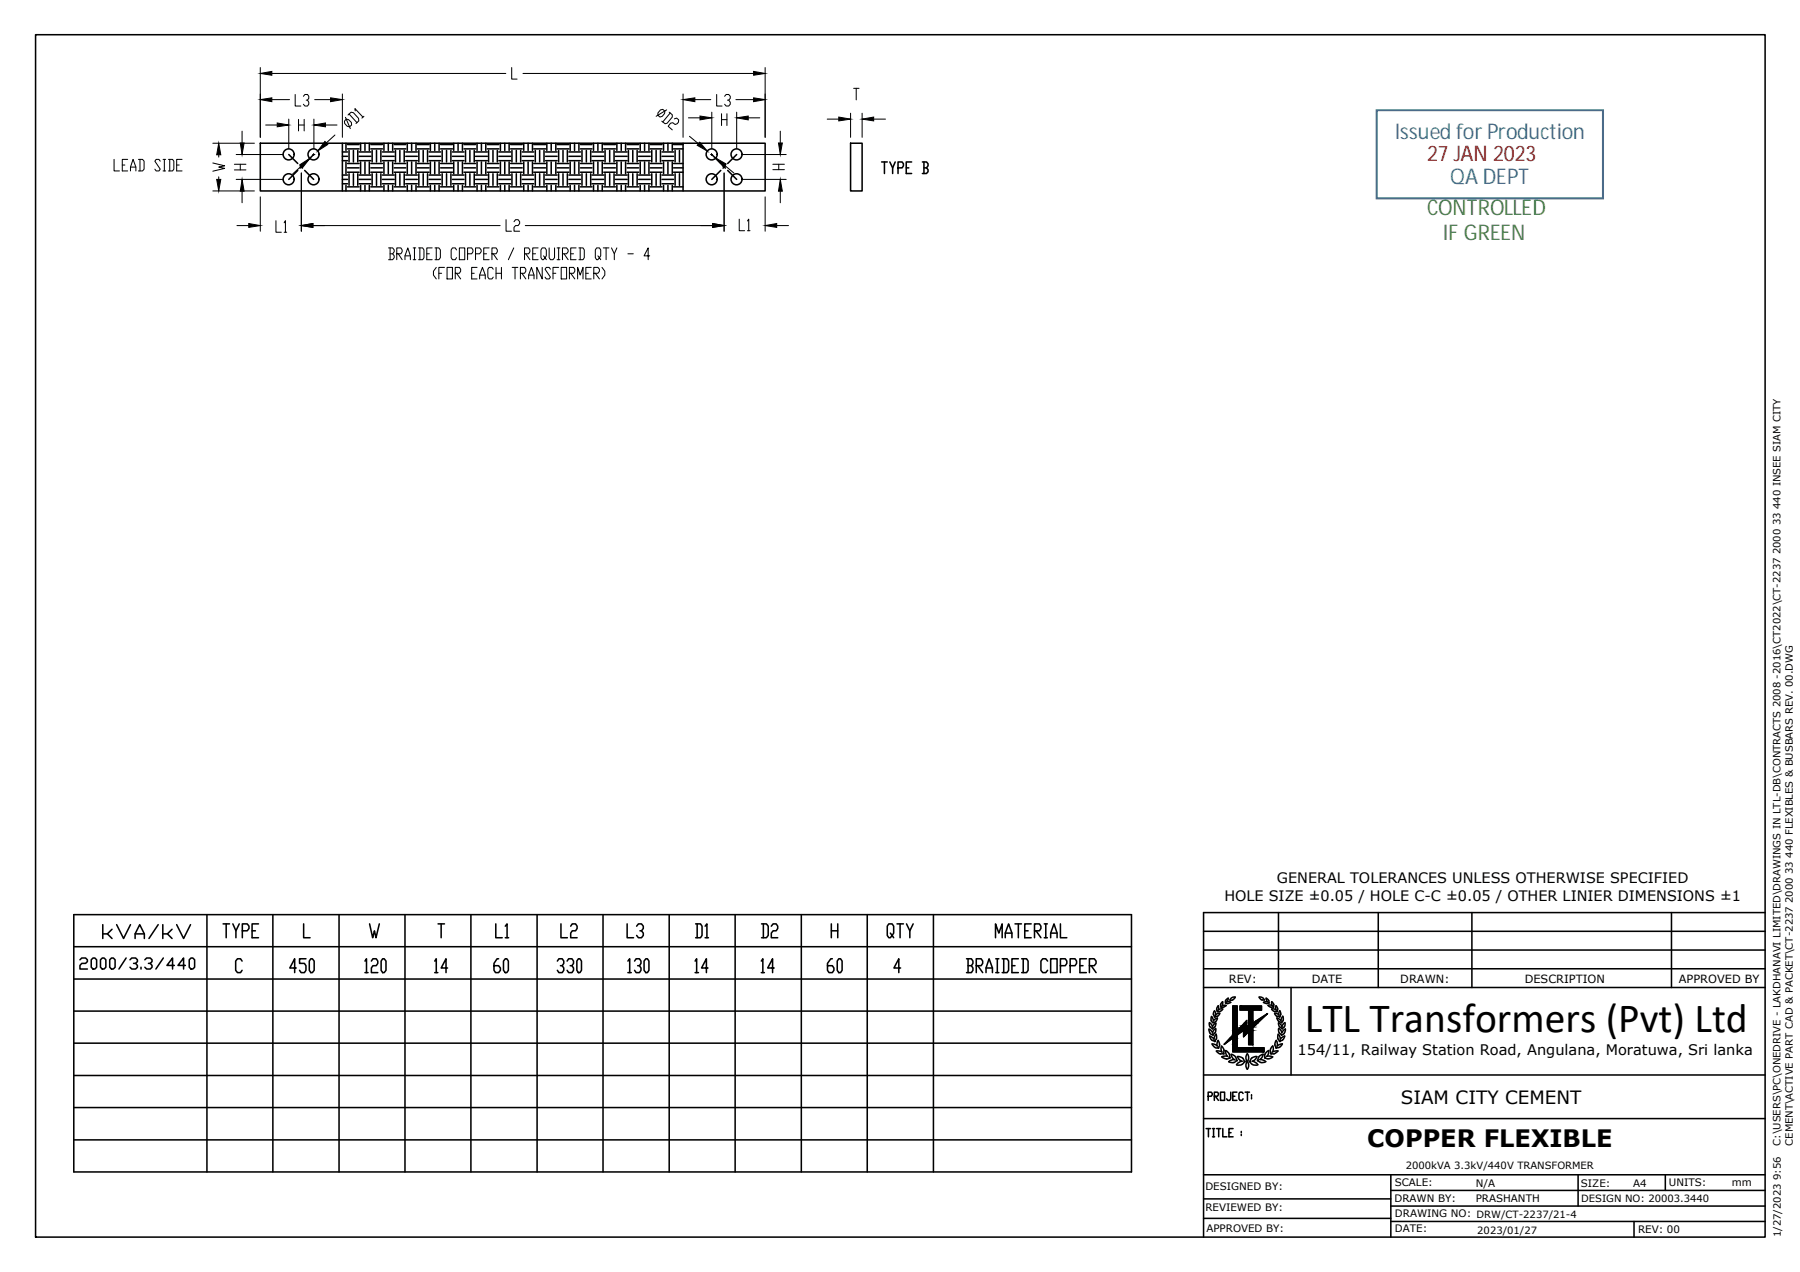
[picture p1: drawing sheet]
<svg xmlns="http://www.w3.org/2000/svg" width="297mm" height="210mm" viewBox="0 0 297 210" stroke-linecap="round" stroke-linejoin="round" font-family="sans-serif">
<!-- layer: 0 -->
<g fill="none" stroke="#000" stroke-width=".17">
<path d="M43 11.1v11.6M44.9 12.1h38.6M44.9 16.4h2.9M47.7 19.7v4.8M48.7 15.6v1.9h.9M49.3 19.7v1.9M50.1 15.9l.2-.3h.4l.3 .3v.3l-.3 .3h-.2M50.2 19.7v1.9M50.7 16.5l.3 .4v.3l-.3 .3h-.4l-.2-.3M51.8 19.7v4.8M51.9 16.4h2.7M56.5 15.5v7.2"/>
<path d="M57 19.4l.8 1.8M57.1 19.7h.4l.5 .5v.4l-.3 .3-.4-.1-.4-.4-.1-.4zM57.4 19l.5-.5 .4 .1 .9 .9v.5l-.5 .4M57.6 18.8l1.3 1.4M58.6 18.3v-.4l1.3 1.4M60.1 19.2l-.4 .3M84.4 11.1v2h.9M86.3 12.1h38.1M109 18.1l.4-.1 .3 .3v.4l-.4 .5-.4 .1-.3-.3v-.4zM110 18.1l-1.7 1.1M110.4 18.5l.5 .4v.4l-.8 1-.3 .1-.6-.4M110.6 18.6l-1.2 1.5"/>
<path d="M111.3 19.6l.4-.1 .3 .3v.4l-.3 .2-.3 .1-.4-.3-.4 .1-.3 .5 .6 .6M112.7 15.5v7.2M113.6 19.4h1.9M114.7 16.4h2.6M117.5 18.5v6M118.3 15.6v1.9h.9M119.1 18.8v1.9M119.1 19.7h.9M119.6 15.9l.2-.3h.5l.2 .3v.3l-.2 .3h-.3M120 18.8v1.9M120.3 16.5l.2 .4v.3l-.2 .3h-.5l-.2-.3M121.4 16.4h3"/>
<path d="M121.6 18.5v6M123.5 19.4h1.9M126.3 11.1v11.6M136.5 19.7h1.9M140.4 18.7v4M140.9 14.6h.9M141.3 14.6v1.9M142.3 18.7v4M144.2 19.7h1.9M18.8 26.3v1.9h.9M20.2 27.2h.4M21.1 26.3h-.9v1.9h.9"/>
<path d="M21.5 28.2v-.6l.5-1.3 .4 1.3v.6M21.5 27.6h.9M22.8 26.3h.7l.3 .3v1.3l-.3 .3h-.7M23.1 26.3v1.9M26.4 26.6l-.2-.3h-.4l-.2 .3 .8 1.3-.2 .3h-.4l-.2-.3M26.9 28.2h.4M26.9 26.3h.4M27.1 26.3v1.9M27.8 26.3h.7l.2 .3v1.3l-.2 .3h-.7M28 26.3v1.9M29.2 27.2h.4M30 26.3h-.8v1.9h.8"/>
<path d="M35.1 26.9l2 .5-1 .2 1 .2-2 .5M35.1 31.5h6.9M35.1 23.6h6.9M36.1 25.5v.4M36.1 29.2v.4M38.7 27.1h1.9M38.7 28h1.9M39 25.5h7.7M39 29.6h7.7M39.1 37.2h1.9M39.7 27.1v.9M39.9 21.6v2"/>
<path d="M39.9 31.6v1.9M43 32.5v5.7M43.8 20.6h1.9M45.5 36.4v1.9h.9M46.9 36.8l.2-.4v1.9M46.9 38.3h.4M49.3 20.6h.9M49.7 27.4l-1.4 1.3M49.7 28.5v9.7M51.6 25.5h.4M51.6 37.2h30.9M51.8 25.3v.4"/>
<path d="M53.7 20.6h1.9M55.3 22.3l-1.5 1.3M83.5 36.3v1.9h.9M84.8 36.6l.3-.3h.4l.3 .3v.3l-.3 .3h-.4l-.3 .3v.7h1M86.7 37.2h30.9M113.8 22.5l1.5 1.2M117.2 25.5h.4M117.4 25.3v.4M119.5 28.5v9.7M119.6 27.3l1.5 1.2M122 36.2v1.9h.9M122.5 25.5h7.2"/>
<path d="M122.5 29.6h7.2M123.3 36.5l.3-.3v1.9M123.3 38.1h.5M126.3 32.5v5.7M127.5 28h1.9M127.5 27.1h1.9M128.2 37.2h1.9M128.5 27.1v.9M128.8 21.6v2M128.8 31.6v1.9M64.1 40.9h.7l.3 .3v.3l-.3 .4M64.4 41.9h.4l.3 .3v.3l-.3 .4h-.7"/>
<path d="M64.4 40.9v2M65.5 41.9h.7l.2-.4v-.3l-.2-.3h-.7v2M65.7 41.9l.7 1M66.8 42.9v-.7l.5-1.3 .4 1.3v.7M66.8 42.2h.9M68.2 40.9h.4M68.2 42.9h.4M68.4 40.9v2M69.1 40.9h.7l.2 .3v1.3l-.2 .4h-.7M69.3 40.9v2M70.4 41.9h.5M71.3 40.9h-.9v2h.9"/>
<path d="M71.8 40.9h.6l.3 .3v1.3l-.3 .4h-.6M72 44.1l-.5 .7v.6l.5 .6M72 40.9v2M72.4 45.1h.5M73.3 44.1h-.9v1.9M73.8 44.1h.9v1.9h-.9zM75.1 45.1h.7l.2-.3v-.4l-.2-.3h-.7v1.9M75.3 41.2l-.2-.3h-.4l-.2 .3v1.3l.2 .4h.4l.2-.4M75.3 45.1l.7 .9M75.8 40.9h.9v2h-.9zM77.2 41.9h.6l.2-.4v-.3l-.2-.3h-.6v2M77.8 45.1h.5"/>
<path d="M78.5 41.9h.6l.3-.4v-.3l-.3-.3h-.6v2M78.7 44.1h-.9v1.9h.9M79.1 46v-.6l.5-1.3 .5 1.3v.6M79.1 45.4h1M79.8 41.9h.5M80.7 40.9h-.9v2h.9M81.2 41.9h.7l.2-.4v-.3l-.2-.3h-.7v2M81.4 44.4l-.2-.3h-.5l-.2 .3v1.3l.2 .3h.5l.2-.3M81.4 41.9l.7 1M81.9 45.1h.8M81.9 44.1v1.9M82.7 44.1v1.9"/>
<path d="M84.5 44.1h1M84.8 40.9l-.9 2M85 44.1v1.9M85.9 45.1h.7l.2-.3v-.4l-.2-.3h-.7v1.9M86.1 45.1l.7 .9M86.6 41.9h.6l.2-.4v-.3l-.2-.3h-.6v2M86.8 41.9l.6 1M87.2 46v-.6l.5-1.3 .4 1.3v.6M87.2 45.4h.9M87.9 41.9h.5M88.8 40.9h-.9v2h.9M89.5 44.1v1.9l-.9-1.9v1.9"/>
<path d="M89.7 42.2l.2 .3-.2 .4h-.2l-.2-.4v-1.3l.2-.3h.4l.3 .3v1l-.3 .3 .3 .4M90.6 40.9v1.6l.2 .4h.5l.2-.4v-1.6M90.8 44.4l-.2-.3h-.4l-.3 .3 .9 1.3-.2 .3h-.4l-.3-.3M91.3 45.1h.4M91.9 40.9h.5M91.9 42.9h.5M92.2 44.1h-.9v1.9M92.2 40.9v2M92.6 44.1h.9v1.9h-.9zM92.8 41.9h.7l.3-.4v-.3l-.3-.3h-.7v2M93.1 41.9l.7 1M94 45.1h.6l.3-.3v-.4l-.3-.3h-.6v1.9"/>
<path d="M94.2 41.9h.4M94.2 45.1l.7 .9M95.1 40.9h-.9v2h.9M95.3 46v-1.9l.4 1.3 .5-1.3v1.9M95.5 40.9h.7l.2 .3v1.3l-.2 .4h-.7M95.7 40.9v2M96.7 45.1h.4M97.6 44.1h-.9v1.9h.9M98 45.1h.7l.2-.3v-.4l-.2-.3h-.7v1.9M98.2 45.1l.7 .9M98.7 42.2l.2 .3-.2 .4h-.2l-.3-.4v-1.3l.3-.3h.4l.2 .3v1l-.2 .3 .2 .4M99.3 44.1l.5 .7v.6l-.5 .6"/>
<path d="M99.6 40.9h.9M100 40.9v2M100.9 40.9l.5 1v1M101.8 40.9l-.4 1M103.6 41.9h.9M107.2 42.2h-.9l.7-1.3v2"/>
</g>
<!-- layer: P -->
<g fill="none" stroke="#000" stroke-width=".25">
<path d="M13.2 158.4l.3-.3h.6l.3 .3v.3l-.3 .3h-.6l-.3 .3v.6h1.2M15.1 158.4l.3-.3h.2l.3 .3v1.2l-.3 .3h-.2l-.3-.3zM16.6 158.4l.3-.3h.3l.3 .3v1.2l-.3 .3h-.3l-.3-.3zM17 152.6v2.3M17.7 154.1l.8 .8M18.1 158.4l.3-.3h.3l.3 .3v1.2l-.3 .3h-.3l-.3-.3zM18.5 153.3l-.8 .8h-.7M19.2 152.6l1.2 2.3 1.1-2.3M20.8 158.1l-1.2 1.8M21.4 158.4l.3-.3h.7l.3 .3v.3l-.3 .3h-.4M22.3 154.9v-.8l.8-1.5 .7 1.5v.8M22.3 154.1h1.5"/>
<path d="M22.4 159l.3 .3v.3l-.3 .3h-.7l-.3-.3M23.3 159.6v.3M23.9 158.4l.3-.3h.6l.3 .3v.3l-.3 .3h-.3M24.8 159l.3 .3v.3l-.3 .3h-.6l-.3-.3M26.1 152.6l-1.5 2.3M26.9 152.6v2.3M27 158.1l-1.3 1.8M27.6 154.1l.8 .8M28.4 153.3l-.8 .8h-.7M28.8 159.3h-1.3l1-1.2v1.8M29.2 152.6l1.1 2.3 1.1-2.3M30.6 159.3h-1.2l.9-1.2v1.8"/>
<path d="M31.2 158.4l.3-.3h.3l.3 .3v1.2l-.3 .3h-.3l-.3-.3zM36.8 152.5h1.1M37.3 152.5v2.2M38.4 152.5l.5 1.1v1.1M39.5 152.5l-.6 1.1M39.9 158.6l-.2-.4h-.5l-.3 .4v1.5l.3 .4h.5l.2-.4M40 153.6h.8l.3-.4v-.4l-.3-.3h-.8v2.2M41.6 153.6h.5M42.7 152.5h-1.1v2.2h1.1M48.9 159.7h-1.1l.8-1.5v2.3M50.1 152.5v2.2h1.1M50.5 158.2h-1.1v.8h.8l.3 .4v.7l-.3 .4h-.5l-.3-.4"/>
<path d="M51.3 158.2h.2l.3 .4v1.5l-.3 .4h-.2l-.3-.4v-1.5zM60.2 158.6l.3-.4v2.3M61 152.5l.5 2.2 .3-1.1 .2 1.1 .6-2.2M61.3 158.6l.2-.4h.6l.2 .4v.4l-.2 .4h-.6l-.2 .3v.8h1M63.1 158.2h.3l.3 .4v1.5l-.3 .4h-.3l-.2-.4v-1.5zM71.7 158.6l.3-.4v2.3M72.3 152.5h1M72.8 152.5v2.2M73.9 159.7h-1.1l.8-1.5v2.3M81.8 152.5v2.2h1.1M82.3 158.2h-.3l-.5 .8v1.1l.3 .4h.5l.3-.4v-.4l-.3-.3h-.8M83.4 152.8l.3-.3v2.2"/>
<path d="M83.4 158.2h.2l.3 .4v1.5l-.3 .4h-.2l-.3-.4v-1.5zM83.4 154.7h.5M92 158.6l.2-.4h.6l.2 .4v.4l-.2 .4h-.3M92.6 152.5v2.2h1M92.8 159.4l.2 .3v.4l-.2 .4h-.6l-.2-.4M93.6 158.6l.2-.4h.6l.2 .4v.4l-.2 .4h-.3M94.2 152.8l.2-.3h.6l.2 .3v.4l-.2 .4h-.6l-.2 .4v.7h1M94.4 159.4l.2 .3v.4l-.2 .4h-.6l-.2-.4M95.4 158.2h.3l.3 .4v1.5l-.3 .4h-.3l-.2-.4v-1.5zM103.5 152.5v2.2h1M103.6 158.6l.3-.4v2.3M104.7 158.6l.3-.4h.5l.3 .4v.4l-.3 .4h-.3"/>
<path d="M105.1 152.8l.3-.3h.5l.3 .3v.4l-.3 .4h-.3M105.5 159.4l.3 .3v.4l-.3 .4h-.5l-.3-.4M105.9 153.6l.3 .4v.4l-.3 .3h-.5l-.3-.3M106.6 158.2h.2l.3 .4v1.5l-.3 .4h-.2l-.3-.4v-1.5zM114.7 158.6l.3-.4v2.3M114.8 152.5h.8l.3 .3v1.6l-.3 .3h-.8M115 152.5v2.2M116.4 152.8l.3-.3v2.2M116.4 154.7h.5M116.8 159.7h-1l.8-1.5v2.3M125.6 158.6l.3-.4v2.3M125.7 152.5h.8l.3 .3v1.6l-.3 .3h-.8"/>
<path d="M126 152.5v2.2M127.3 152.8l.3-.3h.5l.2 .3v.4l-.2 .4h-.5l-.3 .4v.7h1M127.7 159.7h-1l.8-1.5v2.3M137.2 153.6h1M137.2 152.5v2.2M137.4 158.2h-.3l-.5 .8v1.1l.2 .4h.6l.2-.4v-.4l-.2-.3h-.8M138.2 152.5v2.2M138.4 158.2h.3l.3 .4v1.5l-.3 .4h-.3l-.2-.4v-1.5zM146.9 154l.3 .4-.3 .3h-.2l-.3-.3v-1.6l.3-.3h.5l.3 .3v1.2l-.3 .4 .3 .3M148 152.5h1.1M148.5 152.5v2.2M148.6 159.7h-1.1l.8-1.5v2.3"/>
<path d="M149.6 152.5l.5 1.1v1.1M150.7 152.5l-.6 1.1M159.5 158.2h.8l.3 .4v.4l-.3 .4M159.8 159.4h.5l.3 .3v.4l-.3 .4h-.8M159.8 158.2v2.3M161.1 159.4h.8l.3-.4v-.4l-.3-.4h-.8v2.3M161.4 159.4l.8 1.1M162.7 159.7h1.1M164.3 154.7v-2.2l.5 1.5 .6-1.5v2.2M164.3 158.2h.5M164.6 158.2v2.3M165.4 158.2h.8l.2 .4v1.5l-.2 .4h-.8"/>
<path d="M165.6 158.2v2.3M165.9 154.7v-.7l.5-1.5 .6 1.5v.7M165.9 154h1.1M167 159.4h.5M167.5 152.5h1.1M168 158.2h-1v2.3h1M168 152.5v2.2M168.6 158.2h.8l.3 .4v1.5l-.3 .4h-.8M168.9 158.2v2.3M169.1 153.6h.6M170.2 152.5h-1.1v2.2h1.1M170.7 153.6h.8l.3-.4v-.4l-.3-.3h-.8v2.2"/>
<path d="M171 153.6l.8 1.1M172.3 152.5h.5M172.3 154.7h.5M172.6 152.5v2.2M172.9 158.6l-.3-.4h-.5l-.3 .4v1.5l.3 .4h.5l.3-.4M173.4 154.7v-.7l.5-1.5 .5 1.5v.7M173.4 158.2h1v2.3h-1zM173.4 154h1M175 152.5v2.2h1.1M175 159.4h.8l.3-.4v-.4l-.3-.4h-.8v2.3M176.6 159.4h.8l.3-.4v-.4l-.3-.4h-.8v2.3M178.2 159.4h.5"/>
<path d="M179.3 158.2h-1.1v2.3h1.1M179.8 159.4h.8l.3-.4v-.4l-.3-.4h-.8v2.3M180.1 159.4l.8 1.1M60.2 160.5h.5M71.7 160.5h.5M103.6 160.5h.6M114.7 160.5h.6M125.6 160.5h.5M162.7 160.5v-.8l.5-1.5 .6 1.5v.8M164.3 160.5h.5"/>
</g>
<!-- layer: 0 -->
<g fill="none" stroke="#000" stroke-width=".25">
<path d="M5.9 5.7h285.4v198.4h-285.4zM43 23.6h83.3v7.9h-83.3zM47.7 25.5l1.4 1.5M49.1 28.1l-1.4 1.5M49.5 27.4l.4 .3M49.9 27.4l-.4 .3M50.3 28.1l1.5 1.5M51.8 25.5l-1.5 1.5M56.5 26.5h.8M56.5 30.3h.8M56.5 25.8h.8M56.5 29.6h.8"/>
<path d="M56.5 25.1h.8M56.5 28.9h.8M56.5 23.6v7.9M57.1 23.6v1.2M57.1 26.7v2M57.1 30.6v.9M57.3 24.6h2M57.3 28.4h2M57.3 23.8h2M57.3 27.7h2M57.3 27h2M57.3 30.8h2"/>
<path d="M57.6 24.8v1.9M57.6 28.7v1.9M58.3 24.8v1.9M58.3 28.7v1.9M59 24.8v1.9M59 28.7v1.9M59.3 26.5h1.9M59.3 30.3h1.9M59.3 25.8h1.9M59.3 29.6h1.9M59.3 25.1h1.9M59.3 28.9h1.9"/>
<path d="M59.5 23.6v1.2M59.5 26.7v2M59.5 30.6v.9M60.2 23.6v1.2M60.2 26.7v2M60.2 30.6v.9M60.9 23.6v1.2M60.9 26.7v2M60.9 30.6v.9M61.2 24.6h1.9M61.2 28.4h1.9M61.2 23.8h1.9"/>
<path d="M61.2 27.7h1.9M61.2 27h1.9M61.2 30.8h1.9M61.4 24.8v1.9M61.4 28.7v1.9M62.1 24.8v1.9M62.1 28.7v1.9M62.9 24.8v1.9M62.9 28.7v1.9M63.1 26.5h2M63.1 30.3h2M63.1 25.8h2"/>
<path d="M63.1 29.6h2M63.1 25.1h2M63.1 28.9h2M63.4 23.6v1.2M63.4 26.7v2M63.4 30.6v.9M64.1 23.6v1.2M64.1 26.7v2M64.1 30.6v.9M64.8 23.6v1.2M64.8 26.7v2M64.8 30.6v.9"/>
<path d="M65.1 24.6h1.9M65.1 28.4h1.9M65.1 23.8h1.9M65.1 27.7h1.9M65.1 27h1.9M65.1 30.8h1.9M65.3 24.8v1.9M65.3 28.7v1.9M66 24.8v1.9M66 28.7v1.9M66.7 24.8v1.9M66.7 28.7v1.9"/>
<path d="M67 26.5h1.9M67 30.3h1.9M67 25.8h1.9M67 29.6h1.9M67 25.1h1.9M67 28.9h1.9M67.2 23.6v1.2M67.2 26.7v2M67.2 30.6v.9M67.9 23.6v1.2M67.9 26.7v2M67.9 30.6v.9"/>
<path d="M68.7 23.6v1.2M68.7 26.7v2M68.7 30.6v.9M68.9 24.6h1.9M68.9 28.4h1.9M68.9 23.8h1.9M68.9 27.7h1.9M68.9 27h1.9M68.9 30.8h1.9M69.1 24.8v1.9M69.1 28.7v1.9M69.8 24.8v1.9"/>
<path d="M69.8 28.7v1.9M70.6 24.8v1.9M70.6 28.7v1.9M70.8 26.5h1.9M70.8 30.3h1.9M70.8 25.8h1.9M70.8 29.6h1.9M70.8 25.1h1.9M70.8 28.9h1.9M71 23.6v1.2M71 26.7v2M71 30.6v.9"/>
<path d="M71.7 23.6v1.2M71.7 26.7v2M71.7 30.6v.9M72.5 23.6v1.2M72.5 26.7v2M72.5 30.6v.9M72.7 24.6h2M72.7 28.4h2M72.7 23.8h2M72.7 27.7h2M72.7 27h2M72.7 30.8h2"/>
<path d="M73 24.8v1.9M73 28.7v1.9M73.7 24.8v1.9M73.7 28.7v1.9M74.4 24.8v1.9M74.4 28.7v1.9M74.7 26.5h1.9M74.7 30.3h1.9M74.7 25.8h1.9M74.7 29.6h1.9M74.7 25.1h1.9M74.7 28.9h1.9"/>
<path d="M74.9 23.6v1.2M74.9 26.7v2M74.9 30.6v.9M75.6 23.6v1.2M75.6 26.7v2M75.6 30.6v.9M76.3 23.6v1.2M76.3 26.7v2M76.3 30.6v.9M76.6 24.6h1.9M76.6 28.4h1.9M76.6 23.8h1.9"/>
<path d="M76.6 27.7h1.9M76.6 27h1.9M76.6 30.8h1.9M76.8 24.8v1.9M76.8 28.7v1.9M77.5 24.8v1.9M77.5 28.7v1.9M78.3 24.8v1.9M78.3 28.7v1.9M78.5 26.5h1.9M78.5 30.3h1.9M78.5 25.8h1.9"/>
<path d="M78.5 29.6h1.9M78.5 25.1h1.9M78.5 28.9h1.9M78.7 23.6v1.2M78.7 26.7v2M78.7 30.6v.9M79.4 23.6v1.2M79.4 26.7v2M79.4 30.6v.9M80.2 23.6v1.2M80.2 26.7v2M80.2 30.6v.9"/>
<path d="M80.4 24.6h1.9M80.4 28.4h1.9M80.4 23.8h1.9M80.4 27.7h1.9M80.4 27h1.9M80.4 30.8h1.9M80.6 24.8v1.9M80.6 28.7v1.9M81.4 24.8v1.9M81.4 28.7v1.9M82.1 24.8v1.9M82.1 28.7v1.9"/>
<path d="M82.3 26.5h2M82.3 30.3h2M82.3 25.8h2M82.3 29.6h2M82.3 25.1h2M82.3 28.9h2M82.6 23.6v1.2M82.6 26.7v2M82.6 30.6v.9M83.3 23.6v1.2M83.3 26.7v2M83.3 30.6v.9"/>
<path d="M84 23.6v1.2M84 26.7v2M84 30.6v.9M84.3 24.6h1.9M84.3 28.4h1.9M84.3 23.8h1.9M84.3 27.7h1.9M84.3 27h1.9M84.3 30.8h1.9M84.5 24.8v1.9M84.5 28.7v1.9M85.2 24.8v1.9"/>
<path d="M85.2 28.7v1.9M85.9 24.8v1.9M85.9 28.7v1.9M86.2 26.5h1.9M86.2 30.3h1.9M86.2 25.8h1.9M86.2 29.6h1.9M86.2 25.1h1.9M86.2 28.9h1.9M86.4 23.6v1.2M86.4 26.7v2M86.4 30.6v.9"/>
<path d="M87.2 23.6v1.2M87.2 26.7v2M87.2 30.6v.9M87.9 23.6v1.2M87.9 26.7v2M87.9 30.6v.9M88.1 24.6h1.9M88.1 28.4h1.9M88.1 23.8h1.9M88.1 27.7h1.9M88.1 27h1.9M88.1 30.8h1.9"/>
<path d="M88.3 24.8v1.9M88.3 28.7v1.9M89.1 24.8v1.9M89.1 28.7v1.9M89.8 24.8v1.9M89.8 28.7v1.9M90 26.5h1.9M90 30.3h1.9M90 25.8h1.9M90 29.6h1.9M90 25.1h1.9M90 28.9h1.9"/>
<path d="M90.2 23.6v1.2M90.2 26.7v2M90.2 30.6v.9M91 23.6v1.2M91 26.7v2M91 30.6v.9M91.7 23.6v1.2M91.7 26.7v2M91.7 30.6v.9M91.9 24.6h2M91.9 28.4h2M91.9 23.8h2"/>
<path d="M91.9 27.7h2M91.9 27h2M91.9 30.8h2M92.2 24.8v1.9M92.2 28.7v1.9M92.9 24.8v1.9M92.9 28.7v1.9M93.6 24.8v1.9M93.6 28.7v1.9M93.9 26.5h1.9M93.9 30.3h1.9M93.9 25.8h1.9"/>
<path d="M93.9 29.6h1.9M93.9 25.1h1.9M93.9 28.9h1.9M94.1 23.6v1.2M94.1 26.7v2M94.1 30.6v.9M94.8 23.6v1.2M94.8 26.7v2M94.8 30.6v.9M95.5 23.6v1.2M95.5 26.7v2M95.5 30.6v.9"/>
<path d="M95.8 24.6h1.9M95.8 28.4h1.9M95.8 23.8h1.9M95.8 27.7h1.9M95.8 27h1.9M95.8 30.8h1.9M96 24.8v1.9M96 28.7v1.9M96.8 24.8v1.9M96.8 28.7v1.9M97.5 24.8v1.9M97.5 28.7v1.9"/>
<path d="M97.7 26.5h1.9M97.7 30.3h1.9M97.7 25.8h1.9M97.7 29.6h1.9M97.7 25.1h1.9M97.7 28.9h1.9M97.9 23.6v1.2M97.9 26.7v2M97.9 30.6v.9M98.7 23.6v1.2M98.7 26.7v2M98.7 30.6v.9"/>
<path d="M99.4 23.6v1.2M99.4 26.7v2M99.4 30.6v.9M99.6 24.6h1.9M99.6 28.4h1.9M99.6 23.8h1.9M99.6 27.7h1.9M99.6 27h1.9M99.6 30.8h1.9M99.9 24.8v1.9M99.9 28.7v1.9M100.6 24.8v1.9"/>
<path d="M100.6 28.7v1.9M101.3 24.8v1.9M101.3 28.7v1.9M101.5 26.5h2M101.5 30.3h2M101.5 25.8h2M101.5 29.6h2M101.5 25.1h2M101.5 28.9h2M101.8 23.6v1.2M101.8 26.7v2M101.8 30.6v.9"/>
<path d="M102.5 23.6v1.2M102.5 26.7v2M102.5 30.6v.9M103.2 23.6v1.2M103.2 26.7v2M103.2 30.6v.9M103.5 24.6h1.9M103.5 28.4h1.9M103.5 23.8h1.9M103.5 27.7h1.9M103.5 27h1.9M103.5 30.8h1.9"/>
<path d="M103.7 24.8v1.9M103.7 28.7v1.9M104.4 24.8v1.9M104.4 28.7v1.9M105.1 24.8v1.9M105.1 28.7v1.9M105.4 26.5h1.9M105.4 30.3h1.9M105.4 25.8h1.9M105.4 29.6h1.9M105.4 25.1h1.9M105.4 28.9h1.9"/>
<path d="M105.6 23.6v1.2M105.6 26.7v2M105.6 30.6v.9M106.4 23.6v1.2M106.4 26.7v2M106.4 30.6v.9M107.1 23.6v1.2M107.1 26.7v2M107.1 30.6v.9M107.3 24.6h1.9M107.3 28.4h1.9M107.3 23.8h1.9"/>
<path d="M107.3 27.7h1.9M107.3 27h1.9M107.3 30.8h1.9M107.6 24.8v1.9M107.6 28.7v1.9M108.3 24.8v1.9M108.3 28.7v1.9M109 24.8v1.9M109 28.7v1.9M109.2 26.5h2M109.2 30.3h2M109.2 25.8h2"/>
<path d="M109.2 29.6h2M109.2 25.1h2M109.2 28.9h2M109.5 23.6v1.2M109.5 26.7v2M109.5 30.6v.9M110.2 23.6v1.2M110.2 26.7v2M110.2 30.6v.9M110.9 23.6v1.2M110.9 26.7v2M110.9 30.6v.9"/>
<path d="M111.2 24.6h1.5M111.2 28.4h1.5M111.2 23.8h1.5M111.2 27.7h1.5M111.2 27h1.5M111.2 30.8h1.5M111.4 24.8v1.9M111.4 28.7v1.9M112.1 24.8v1.9M112.1 28.7v1.9M112.7 23.6v7.9M117.5 25.5l1.4 1.5"/>
<path d="M118.9 28.1l-1.4 1.5M119.3 27.4l.4 .3M119.7 27.4l-.4 .3M120.1 28.1l1.5 1.5M121.6 25.5l-1.5 1.5M140.4 23.6h1.9v7.9h-1.9zM145.5 26.7h.9M146 26.7v1.9M146.8 26.7l.5 1v.9M147.7 26.7l-.4 1M148.2 27.7h.7l.2-.3v-.4l-.2-.3h-.7v1.9M149.5 27.7h.5"/>
<path d="M150.4 26.7h-.9v1.9h.9M152.2 26.7h.7l.2 .3v.4l-.2 .3M152.5 27.7h.4l.2 .3v.3l-.2 .3h-.7M152.5 26.7v1.9M12.2 150.9h174.5v42.5h-174.5zM12.2 156.2h174.5M34.1 150.9v42.5M45 150.9v42.5M56 150.9v42.5M66.8 150.9v42.5M77.7 150.9v42.5M88.6 150.9v42.5"/>
<path d="M99.5 150.9v42.5M110.4 150.9v42.5M121.3 150.9v42.5M132.2 150.9v42.5M143.1 150.9v42.5M154 150.9v42.5M198.6 159.9h92.7M198.6 156.8h92.7M198.6 153.7h92.7M211 150.6v12.4M227.4 150.6v12.4M242.9 150.6v12.4"/>
<path d="M275.8 150.6v12.4M291.3 150.6h-92.7v53.5M12.2 161.6h174.5M12.2 166.8h174.5M12.2 172.1h174.5M12.2 177.5h174.5M198.6 177.4h92.7M198.6 163h92.7M199.5 169.8l.2 .7M199.5 169.9l.6 .6M199.6 168.7a.74 .74 0 0 0 .4 1M199.6 168.8l.5 .6 .3-.4 .2-.2"/>
<path d="M199.6 171l.4 .6 .4 .2M199.7 170.5l.4 .2M199.9 168.4l.2 .3M199.9 168.4v-.7l.3 .8M200 172.3l.5 .5M200.1 168.7v.1l.1-.1M200.1 169.7v.1l-.1-.1M200.2 170.7v.1l-.1-.1M200.3 167.4l.1 .4h.1M200.3 168.4l.3-.3 .3-.1-.3 .6M200.4 166.8l-.2 .6M200.4 169.5l-.3 .2"/>
<path d="M200.4 166.8l.2 .7M200.5 170.4l-.3 .3M200.5 171.8h.1h-.2M200.5 172.9h.5M200.6 169.8l-.4 .4-.1 .3M200.6 168.6l-.4 .1M200.6 169.7l-.1 .7M200.6 168.8l-.1 .7M200.7 170.7v.7M200.7 170.7l-.3 .5v.3l-.8-.5M200.7 173.4l.7 .5M200.8 171.4l-.3 .3"/>
<path d="M200.8 167.7h-.3M200.9 166.9l-.1-.4 .2-.5v.7l.3-.2h.5l-.5 .4M200.9 166.8v.1h.1M201 166.9h.3M201 171.7l.2 .7M201 171.7l-.2 .4 .1 .5-.3-.2-.6-.1M201.3 172.4l-.2 .4 .1 .1-.1 .1-.1-.1M201.3 167.2h-.3l-.4 .3M201.3 167.2l-.4 .5M201.5 166.1v.2l.1-.1M201.5 166.1l.3 .1M201.6 172.6l-.1 .5 .1 .5-.6-.2h-.3"/>
<path d="M201.6 172.6l.4 .7-.1 .4M201.7 166l.1-.7-.4 .5 .1 .3M201.8 173.8l-.4 .1M201.9 173.8l.1 .2-.2-.1M202.3 165.1l-.1 .4h.1M202.3 165.5l.3 .1M202.3 165.9l-.5 .3M202.4 165.9l-.7 .1M202.6 174.3h-.5l-.5 .1 .8 .3M202.7 164.7l-.2 .6 .6 .1M202.7 164.7l-.4 .4M202.9 174l-.6-.6a1.06 1.06 0 0 0 .3 .9"/>
<path d="M202.9 174v.4M202.9 174.5h.1v.1l-.6 .2M203 165a.74 .74 0 0 1 .8-.5l-.4 .5M203.1 165.4l-.5 .2M203.2 174l.7 .4M203.2 174a1.08 1.08 0 0 0 .5 .9M203.3 165h-.4M203.4 166h.8v4.1l1.5-1.7v1.1l.4-.2v-2.6h-1.5v-.7h3.6v.7h-1.5v2.1l2.5-1.5-2.5 2.3v2.8h-.6v-2.2l-.9 .9v-1.1l-1 .8v2.1h4.4v.7h-5.2v-2.3l-1.4 1.1 1.4-1.6zM203.7 174.9h-.5l-.4 .3M203.9 174.5l.1 .4M204 175.1l-.4 .2-.8-.1M204 174.9h.2v.2h-.2"/>
<path d="M205 175.7h-.9M205.3 175.1l-.1-.3a1.1 1.1 0 0 0-1-.5 1.1 1.1 0 0 0 .8 .8l-.5 .2-.4 .4M205.3 175.2l-.3 .4M205.3 175.1h.2l-.2 .2M205.8 173.9a1 1 0 0 1 0 1.3 1 1 0 0 1 0-1.3zM205.8 175.2a1 1 0 0 1 0 1.2 1 1 0 0 1 0-1.2zM206.3 175.2l.4 .4M206.6 174.6l-.3 .5h-.1l.1 .2M206.6 175.7h1M207.4 174.3l-.9 .3M207.4 174.4a1.16 1.16 0 0 1-.8 .7l.6 .2 .4 .4M207.6 174.9h-.1v.2h.1"/>
<path d="M207.6 175l.4 .3M207.7 174.5l-.1 .4M207.8 164.5l.5 .5M207.8 164.5a.74 .74 0 0 1 .8 .5M207.9 174.9h.5l.5 .3M208.3 165h.4M208.4 174a1.08 1.08 0 0 1-.5 .8M208.5 174l-.8 .4M208.5 165.4l.5 .2M208.7 174v.4M208.8 174l.5-.6a1.05 1.05 0 0 1-.3 .9h.5l.5 .1M208.8 174.5l-.1 .1h.1"/>
<path d="M208.8 174.5l.4 .2M208.9 175.2l-.9 .1M208.9 164.7l.4 .4M208.9 164.7l.3 .6-.7 .1M209.3 165.9l.4 .3 .4-.1M209.3 165.9h.7M209.3 165.5l-.3 .1M209.4 165.1l.1 .4h-.2M209.7 173.8v.2l.1-.1M209.8 173.8l.5 .1M209.8 166.5l.5 .4M209.9 166.5h.5l.2 .2v-.7l.2 .5"/>
<path d="M210 166l-.1-.7 .3 .5v.3M210 174.4l-.7 .3M210.2 166.1l-.1 .1M210.3 167.2l.4 .5M210.3 167.2h.3l.5 .3M210.6 172.8l-.1 .1 .1 .1 .1-.1M210.7 166.9h-.4M210.7 168l.3 .1 .4 .3M210.7 168l.1 .2a.62 .62 0 0 0 .6 .5M210.7 167.7h.4M210.8 172.6v-.5l-.2-.4-.2 .7 .2 .4M210.8 166.8v.1h-.1"/>
<path d="M210.8 166.5l-.1 .3M210.9 171.4l.2 .3M210.9 173.4l-.7 .5M210.9 171.4v-.7l.3 .5 .1 .3M210.9 173.4h-.3l-.6 .2a1.03 1.03 0 0 0 0-1l-.4 .7 .1 .4M211 168.8l.2 .7M211 168.8l.2 .1 .3 .5M211.2 166.8l.2 .6-.2 .3M211.2 166.8l-.2 .7M211.2 171.8h-.1h.2M211.2 169.4l.3 .2M211.2 167.7l-.1 .2v-.1"/>
<path d="M211.5 170.4l-.2-.5-.3-.2v.5l.5 .5M211.6 172.3l-.5 .5-.5 .1M211.6 172.3h-.3l-.5 .3M211.7 168.4v-.7l-.3 .7M211.8 168.4l-.3 .4-.1-.1M211.9 170.5l-.4 .3-.1-.1M211.9 169.4l-.2 .4-.2-.1M212 171l-.3 .6-.5 .2M212 168.8l-.5 .6M212 171l-.7 .5M212 168.7v.7M212.1 169.8l-.2 .7"/>
<path d="M212.1 169.8l-.6 .6M213 163v14.4M12.2 182.8h174.5M12.2 188.1h174.5M198.6 197.8h30.9M198.6 193.9h92.7M198.6 184.6h92.7M199 186.2h.8M199.4 180.9h.5l.2-.2-.2-.5h-.5v1.4M199.4 186.2v1.4M200.1 186.2h.3M200.1 187.6h.3"/>
<path d="M200.3 186.2v1.4M200.4 180.9h.5l.2-.2-.2-.5h-.5v1.4M200.6 180.9l.5 .7M200.8 186.2h.7M201.1 186.2v1.4M201.4 180.2h.7v1.4h-.7zM201.8 186.2v1.4h.7M202.8 186.9h.3M203.1 180.2v1.1l-.2 .3h-.3l-.2-.3M203.4 180.9h.4M203.5 186.2h-.7v1.4h.7M204.1 180.2h-.7v1.4h.7"/>
<path d="M204.8 186.7v.2M204.8 187.2v.2M205.1 180.4l-.1-.2h-.4l-.1 .2v.9l.1 .3h.4l.1-.3M205.5 180.2h.7M205.9 180.2v1.4M206.5 180.7v.2M206.5 181.1v.2M229.5 199h61.8M229.5 193.9v10.2M229.5 196.4h61.8M260.4 193.9v5.1M274.8 193.9v2.5"/>
<path d="M198.6 201.1h30.9M229.5 201.6h61.8M269.6 201.6v2.5"/>
<circle cx="47.6" cy="29.6" r=".91"/>
<circle cx="47.6" cy="25.5" r=".91"/>
<circle cx="51.7" cy="29.6" r=".91"/>
<circle cx="51.7" cy="25.5" r=".91"/>
<circle cx="117.4" cy="29.6" r=".91"/>
<circle cx="117.4" cy="25.5" r=".91"/>
<circle cx="121.5" cy="29.6" r=".91"/>
<circle cx="121.5" cy="25.5" r=".91"/>
</g>
<g fill="#000" stroke="#000" stroke-width=".17">
<path d="M43 12.1l1.9-.3v.6zM43 16.4l1.9-.3v.7zM54.6 16.1l1.9 .3-1.9 .4zM112.7 16.4l2-.3v.7zM115.5 19.1l2 .3-2 .4zM121.6 19.4l1.9-.3v.7zM124.4 11.8l1.9 .3-1.9 .3zM124.4 16.1l1.9 .3-1.9 .4zM138.4 19.3l2 .4-2 .3zM142.3 19.7l1.9-.4v.7zM35.8 29.6h.6l-.3 1.9zM36.1 23.6l.3 1.9h-.6z"/>
<path d="M39.7 23.6h.6l-.4 1.9zM39.9 29.6l.4 2h-.6zM41 36.9l2 .3-2 .3zM45.7 20.3l2 .3-2 .3zM49.5 27.2l1.6-1.1-1.2 1.6zM49.7 37.2l1.9-.3v.6zM53.6 23.3l.5 .5-1.7 1.1zM51.8 20.6l1.9-.3v.6zM115.5 23.5l1.2 1.4-1.7-.9zM117.6 36.9l1.9 .3-1.9 .3zM118.1 26.1l1.7 1-.4 .5zM126.3 37.2l1.9-.3v.6z"/>
<path d="M128.5 23.6h.6l-.3 1.9zM128.8 29.6l.3 2h-.6zM203 171.3h.4l-1.4 1.1zM203.4 166h.8zM205.2 170.2h.9l-.6 .6zM205.7 168.4v.4h-.3zM207.3 168.4l1.9-1.1-1.3 1.1z"/>
<path d="M203.4 166l.8 4.1v-4.1zM203.4 166l.8 4.1h-.8z"/>
<path d="M203.4 170.8h.8zM203.4 170.8h.8z"/>
<path d="M203.4 170.8l.8 .5v-.5zM203.4 170.8l.8 .5h-1.2z"/>
<path d="M203.4 171.3l.8 1.1v-1.1zM203.4 171.3l.8 1.1h-.8z"/>
<path d="M203.4 172.4l.8 .5v-.5zM203.4 172.4l.8 .5h-.8z"/>
<path d="M203.4 170.1l.8 .7 .9-.7zM203.4 170.1l.8 .7h-.8z"/>
<path d="M204.2 170l.9 .1 .1-.1zM204.2 170l.9 .1h-.9z"/>
<path d="M205.2 170.2v.6h.3zM205.2 170.8h.3l-.3 .3z"/>
<path d="M205.4 168.8l.3 .5v-.5zM205.4 168.8l.3 .5h-.7z"/>
<path d="M205 169.3l.7 .2v-.2zM205 169.3l.7 .2h-.9z"/>
<path d="M206.1 166.7l.6 1.7v-1.7zM206.1 166.7l.6 1.7h-.6z"/>
<path d="M206.1 168.4l.6 .4v-.4zM206.1 168.4l.6 .4h-.6z"/>
<path d="M204.6 169.6l2.1 .4v-.4zM204.6 169.6l2.1 .4h-2.5z"/>
<path d="M205.2 170l1.5 .2v-.2zM205.2 170l1.5 .2h-1.5z"/>
<path d="M206.1 170.2l.6 2.2v-2.2zM206.1 170.2l.6 2.2h-.6z"/>
<path d="M204.8 169.5l1.9 .1 .2-.1zM204.6 169.6l.2-.1 1.9 .1z"/>
<path d="M206.1 169.3l.8 .2 .2-.2zM205.7 169.5l.4-.2 .8 .2z"/>
<path d="M206.1 168.8l1 .5 .4-.5zM206.1 168.8l1 .5h-1z"/>
<path d="M207.3 168.4l.2 .4 .4-.4zM206.7 168.8l.6-.4 .2 .4z"/>
<path d="M204.6 166l3.6 .7v-.7zM204.6 166l3.6 .7h-3.6z"/>
<path d="M203.4 172.9l5.2 .7v-.7zM203.4 172.9l5.2 .7h-5.2z"/>
</g>
<path d="M227.2 18.2h37.3v14.5h-37.3z" fill="none" stroke="#2e75b6" stroke-width=".34"/>
<text font-size="6.9" x="215.3" y="170.3">LTL Transformers (Pvt) Ltd</text>
<text font-size="4" x="225.6" y="189.3">COPPER FLEXIBLE</text>
<g font-size="3.6" fill="#2e74b5">
<text x="230.2" y="22.9">Issued for Production</text>
<text x="239.3" y="30.4">QA DEPT</text>
</g>
<text font-size="3.6" fill="#f00" x="235.5" y="26.6">27 JAN 2023</text>
<g font-size="3.6" fill="#538135">
<text x="235.5" y="35.5">CONTROLLED</text>
<text x="238.1" y="39.6">IF GREEN</text>
</g>
<text font-size="3" x="231.2" y="182.2">SIAM CITY CEMENT</text>
<g font-size="2.4">
<text x="202" y="148.6">HOLE SIZE ±0.05 / HOLE C-C ±0.05 / OTHER LINIER DIMENSIONS ±1</text>
<text x="210.7" y="145.6">GENERAL TOLERANCES UNLESS OTHERWISE SPECIFIED</text>
<text x="214.1" y="174.1">154/11, Railway Station Road, Angulana, Moratuwa, Sri lanka</text>
</g>
<g font-size="1.9">
<text x="202.8" y="162.2">REV:</text>
<text x="216.5" y="162.2">DATE</text>
<text x="231.1" y="162.2">DRAWN:</text>
<text x="251.6" y="162.2">DESCRIPTION</text>
<text x="277.1" y="162.2">APPROVED BY</text>
</g>
<g font-size="1.7">
<text x="293.8" y="189.1" transform="rotate(-90 293.8 189.1)">C:\USERS\PC\ONEDRIVE - LAKDHANAVI LIMITED\DRAWINGS IN LTL-DB\CONTRACTS 2008 -2016\CT2022\CT-2237 2000 33 440 INSEE SIAM CITY</text>
<text x="295.9" y="189.1" transform="rotate(-90 295.9 189.1)">CEMENT\ACTIVE PART CAD &amp; PACKET\CT-2237 2000 33 440 FLEXIBLES &amp; BUSBARS REV. 00.DWG</text>
<text x="198.9" y="196.4">DESIGNED BY:</text>
<text x="230.2" y="195.8">SCALE:</text>
<text x="232" y="192.8">2000kVA 3.3kV/440V TRANSFORMER</text>
<text x="243.5" y="195.8">N/A</text>
<text x="260.9" y="195.9">SIZE:</text>
<text x="269.5" y="195.8">A4</text>
<text x="275.4" y="195.8">UNITS:</text>
<text x="285.8" y="195.6">mm</text>
<text x="198.9" y="199.9">REVIEWED BY:</text>
<text x="199.1" y="203.3">APPROVED BY:</text>
<text x="230.1" y="198.3">DRAWN BY:</text>
<text x="230.2" y="203.3">DATE:</text>
<text x="230.2" y="200.9">DRAWING NO: DRW/CT-2237/21-4</text>
<text x="243.5" y="198.3">PRASHANTH</text>
<text x="243.8" y="203.6">2023/01/27</text>
<text x="260.9" y="198.4">DESIGN NO: 20003.3440</text>
<text x="270.3" y="203.5">REV: 00</text>
<text x="293.9" y="204.2" transform="rotate(-90 293.9 204.2)">1/27/2023 9:56</text>
</g>
</svg>
